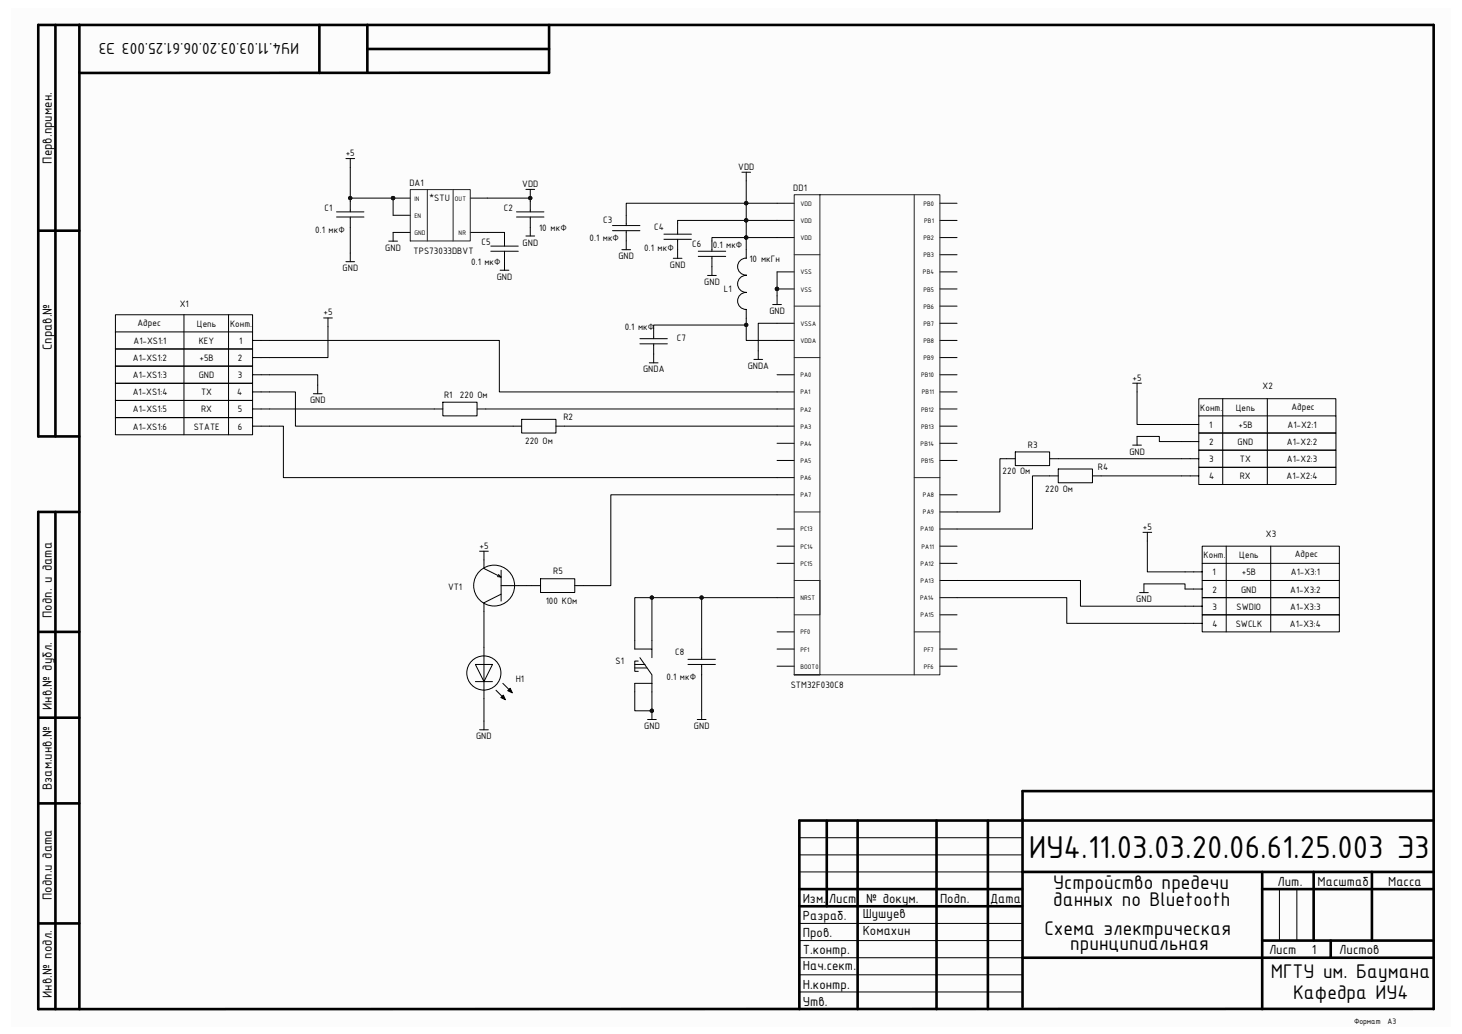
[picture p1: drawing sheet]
<svg xmlns="http://www.w3.org/2000/svg" width="297mm" height="210mm" viewBox="0 0 297 210" stroke-linecap="round" stroke-linejoin="round" font-family="sans-serif">
<path d="M2.2 1.6h292.5v206.8h-292.5z" fill="#fcfcfc"/>
<g fill="none" stroke="#000" stroke-width=".53">
<path d="M11.3 5.1v83.5M16.1 5.1v199.9M64.9 5.1v9.7M74.6 5.1v9.7M74.6 10h36.9M111.5 14.8h-95.4M111.5 5.1v9.7M7.8 46.9h8.3M16.1 88.6h-8.3v-83.5h283.5v199.9M11.3 104v101M16.1 104h-8.3v101l283.5-.1M7.8 128.3h8.3"/>
<path d="M7.8 145.8h8.3M7.8 163.2h8.3M168 166.7v17.4M174.2 166.7v38.3M190.3 166.7v38.3M200.7 166.7v38.3M207.7 177.1h83.6M256.4 177.1v27.9M266.9 177.1v13.9M278.7 177.1v13.9M291.2 160.7h-83.5v43.9M291.3 166.7h-128.9v38.3"/>
<path d="M7.8 187.6h8.3M162.4 184.1h45.3M162.4 180.6h45.3M207.7 194.5h83.6M256.4 180.6h34.9M256.4 191h34.9M270.3 191v3.5"/>
</g>
<g fill="none" stroke="#000" stroke-width=".2">
<path d="M70.3 32.2h1.7M71.2 32.2v8M106.8 38.5h1.8M107.7 38.5v1.7M150.7 35h1.8M151.6 35v6.3h9.7M68.4 44.1h5.5M68.4 43h5.5M70.3 53.2h1.7M71.2 43v-2.8h8.7v3.5h3.4M71.2 44.1v9.1M79 49h1.7"/>
<path d="M79.9 40.2h3.4M83.3 47.2h-3.4v1.8M95.5 47.2h7v2.8M95.5 40.2h12.2v2.8M99.7 51h5.6M99.7 50h5.6M101.6 54.9h1.8M102.5 51v3.9M104.9 44.1h5.6M104.9 43h5.6M106.8 47.9h1.8M107.7 44.1v3.8"/>
<path d="M124.4 46.9h5.6M124.4 45.8h5.6M126.3 50.7h1.8M127.2 46.9v3.8M134.9 48.6h5.6M134.9 47.6h5.6M136.8 52.5h1.7M137.7 47.6v-2.8h13.9v3.5h9.7M137.7 48.6v3.9M141.9 51h5.5M141.9 52.1h5.5M143.7 55.9h1.8"/>
<path d="M144.6 51v-2.7h7v4.1a1.73 1.73 0 0 0-1.8 1.8 1.73 1.73 0 0 0 1.8 1.7M144.6 52.1v3.8M151.6 59.4a1.73 1.73 0 0 0-1.8 1.7 1.73 1.73 0 0 0 1.8 1.7M151.6 55.9a1.73 1.73 0 0 0-1.8 1.8 1.73 1.73 0 0 0 1.8 1.7M157.9 58.7h3.4M161.3 44.8h-9.7v-3.5h-24.4v4.5M161.3 55.2h-3.4v6.7M190.9 48.3h3.5M190.9 44.8h3.5M190.9 41.3h3.5M190.9 58.7h3.5M190.9 55.2h3.5"/>
<path d="M190.9 51.7h3.5M23.4 67.4v-3.5h27.9v3.5M37.4 63.9v24.4M46.4 63.9v24.4M51.3 69.1v1.8h-27.9v-3.5h27.9v1.7h50.1v10.5h59.9M51.3 76.1v1.8h-27.9v-3.5h27.9v1.7h13.2v3.9M51.3 79.6v1.7h-27.9v-3.4h27.9v1.7h8.7v7h46M63.7 80h1.7M65.7 64.6h1.8M66.6 64.6v8h-15.3v-1.7h-27.9v3.5h27.9v-1.8M130 68.8h5.6M130 69.8h5.6"/>
<path d="M131.9 73.7h1.8M132.8 69.8v3.9M151.6 66h-18.8v2.8M151.6 62.9v6.2h9.7M153.2 73h1.7M157 61.9h1.7M157.9 76.1h3.4M161.3 65.7h-7.3v7.3M190.9 65.7h3.5M190.9 69.1h3.5M190.9 79.6h3.5M190.9 76.1h3.5"/>
<path d="M190.9 62.2h3.5M190.9 72.6h3.5M230.1 77.8h1.8M231 77.8v8.4h12.5v-1.7h27.9v3.5h-27.9v-1.8M51.3 83.1v1.7h-27.9v-3.5h27.9v1.8h38.7M51.3 86.6v1.7h-27.9v-3.5h27.9v1.8h6.3v10.4h103.7M90 81.7h6.9v2.8h-6.9zM96.9 83.1h64.4M106 85.2h6.9v2.8h-6.9zM112.9 86.6h48.4M157.9 90h3.4M157.9 93.5h3.4"/>
<path d="M190.9 90h3.5M190.9 86.6h3.5M190.9 83.1h3.5M190.9 93.5h3.5M206.3 91.8h6.9v2.8h-6.9zM206.3 93.2h-3.2v10.8h-12.2M213.2 93.2h30.3v-1.8h27.9v3.5h-27.9v-1.7M215 95.3h6.9v2.8h-6.9zM215 96.7h-5.3v10.7h-18.8M221.9 96.7h21.6v-1.8h27.9v3.5h-27.9v-1.7M230.1 90.4h1.8M243.5 84.5v-3.5h27.9v3.5"/>
<path d="M243.5 89.7v1.7h27.9v-3.4h-27.9v1.7h-8v-1.1h-4.5v1.8M248.4 81v17.4M257.5 81v17.4M97.4 112h1.8M98.3 112v3.5l3.5 1.7M101.3 116.7l.5 .5-.7-.1M101.8 118.9h8M101.8 115.8v6.3M109.8 117.6h7v2.7h-7zM157.9 114.4h3.4M157.9 110.9h3.4M157.9 107.4h3.4"/>
<path d="M161.3 100.5h-37.2v18.4h-7.3M190.9 117.9h28.6v5.2h24.7v-1.7h27.9v3.5h-27.9v-1.8M190.9 114.4h3.5M190.9 110.9h3.5M190.9 100.5h3.5M232.2 108.1h1.8M233.1 108.1v8.1h11.1v-1.8h27.9v3.5h-27.9v-1.7M244.2 114.4v-3.5h27.9v3.5M244.2 119.6v1.8h27.9v-3.5h-27.9v1.7h-3.5v-1h-8.3v1.8M249.1 110.9v17.4M258.2 110.9v17.4M96.6 135h3.4l-1.7 3.4z"/>
<path d="M96.6 138.4h3.4M101.8 120.7l-3.5 1.7v25.8M102.2 138.8l1.7 1.7M129 138.8h3.4v5.6h-3.4zM129 135.7h2.4M129 135h2M129.7 134.3h-.7v2.1h.7M130 133.6l2.4 3.5v1.7M132.4 131.8v-10.4h-3.4v10.4h3.4v1.8M132.4 121.4h28.9M139.8 135h5.5M139.8 133.9h5.5"/>
<path d="M142.5 121.4v12.5M142.5 135v11.1M157.9 131.8h3.4M157.9 135.3h3.4M157.9 128.3h3.4M190.9 121.4h25.8v5.2h27.5v-1.7h27.9v3.4h-27.9v-1.7M190.9 124.9h3.5M190.9 131.8h3.5M190.9 135.3h3.5M231.5 120.4h1.8M97.4 148.2h1.8M100.8 140.2l1.7 1.7"/>
<path d="M101.7 141.7l.5-.5 .5 .9zM103.1 140.3l.5-.5 .5 .9zM131.6 146.1h1.7M132.4 144.4v1.7M141.7 146.1h1.7M162.4 177.1h45.3M162.4 170.1h45.3M162.4 173.6h45.3M162.4 198h45.3M162.4 191h45.3M162.4 194.5h45.3M162.4 187.6h45.3"/>
<path d="M259.9 180.6v10.4M263.5 180.6v10.4M162.4 201.5h45.3"/>
<circle cx="100.4" cy="118.9" r="4.2"/>
<circle cx="98.3" cy="136.7" r="3.5"/>
</g>
<g fill="#0e0e0e" stroke="#0e0e0e" stroke-width=".2">
<circle cx="157.8" cy="58.7" r=".33"/>
<circle cx="79.8" cy="40.2" r=".33"/>
<circle cx="107.7" cy="40.2" r=".33"/>
<circle cx="132.4" cy="144.4" r=".33"/>
<circle cx="71.1" cy="40.2" r=".33"/>
<circle cx="151.6" cy="41.3" r=".33"/>
<circle cx="151.6" cy="44.7" r=".33"/>
<circle cx="151.6" cy="48.2" r=".33"/>
<circle cx="151.6" cy="66" r=".33"/>
<circle cx="132.4" cy="121.4" r=".33"/>
<circle cx="142.5" cy="121.4" r=".33"/>
</g>
<path d="M83.3 38.5h12.2v10.4h-12.2zM86.8 38.5v10.4M92.1 38.5v10.4M166.6 39.5v97.6h-5.3h29.6v-97.6h-29.6v97.6M185.7 39.5v97.6M161.3 51.7h5.3M161.3 72.6h5.3M161.3 62.2h5.3M185.7 97h5.2M161.3 117.9h5.3v7h-5.3M161.3 104h5.3M185.7 128.3h5.2" fill="none" stroke="#262626" stroke-width=".2"/>
<path d="M101.7 141.7l.5-.5 .5 .9zM103.1 140.3l.5-.5 .5 .9z" fill="#000"/>
<text font-size="6.9" x="209" y="174.3">ИУ4.11.03.03.20.06.61.25.003 Э3</text>
<g font-size="4.3">
<text x="214" y="180.5">Устройство предечи</text>
<text x="214" y="184">данных по Bluetooth</text>
<text x="212.2" y="189.9">Схема электрическая</text>
<text x="217.4" y="193">принципиальная</text>
<text x="258.1" y="198.6">МГТУ им. Баумана</text>
<text x="262.7" y="202.8">Кафедра ИУ4</text>
</g>
<text font-size="3.5" x="60.7" y="8.8" transform="rotate(-180 60.7 8.8)">ИУ4.11.03.03.20.06.61.25.003 Э3</text>
<g font-size="2.9">
<text x="10.5" y="33.3" transform="rotate(-90 10.5 33.3)">Перв.примен.</text>
<text x="10.5" y="71.2" transform="rotate(-90 10.5 71.2)">Справ.№</text>
<text x="10.5" y="125.5" transform="rotate(-90 10.5 125.5)">Подп. и дата</text>
<text x="10.5" y="144.2" transform="rotate(-90 10.5 144.2)">Инв.№ дубл.</text>
<text x="10.5" y="160.5" transform="rotate(-90 10.5 160.5)">Взам.инв.№</text>
<text x="259.5" y="179.9">Лит.</text>
<text x="267.7" y="179.9">Масштаб</text>
<text x="282" y="179.9">Масса</text>
<text x="10.5" y="182.8" transform="rotate(-90 10.5 182.8)">Подп.и дата</text>
<text x="163.1" y="183.3">Изм.</text>
<text x="168.4" y="183.3">Лист</text>
<text x="176" y="183.3">№ докум.</text>
<text x="191" y="183.3">Подп.</text>
<text x="201.1" y="183.3">Дата</text>
<text x="163.1" y="186.8">Разраб.</text>
<text x="163.1" y="190.3">Пров.</text>
<text x="175.3" y="186.5">Шушуев</text>
<text x="175.3" y="189.9">Комахин</text>
<text x="163.1" y="193.8">Т.контр.</text>
<text x="163.1" y="196.9">Нач.сект.</text>
<text x="257.8" y="193.8">Лист</text>
<text x="266.5" y="193.8">1</text>
<text x="272.1" y="193.8">Листов</text>
<text x="10.5" y="202.7" transform="rotate(-90 10.5 202.7)">Инв.№ подл.</text>
<text x="163.1" y="200.8">Н.контр.</text>
<text x="163.1" y="204.3">Утв.</text>
</g>
<g font-size="2">
<text x="70.2" y="31.7">+5</text>
<text x="150" y="34.5">VDD</text>
<text x="83.2" y="37.8">DA1</text>
<text x="87.2" y="40.8">*STU</text>
<text x="106.1" y="37.9">VDD</text>
<text x="161.2" y="38.9">DD1</text>
<text x="64.1" y="47.2">0.1 мкФ</text>
<text x="65.9" y="42.8">C1</text>
<text x="102.4" y="42.8">C2</text>
<text x="109.5" y="46.9">10 мкФ</text>
<text x="122.6" y="45.3">C3</text>
<text x="132.9" y="46.7">C4</text>
<text x="78.3" y="50.9">GND</text>
<text x="84" y="51.6">TPS73033DBVT</text>
<text x="95.7" y="53.8">0.1 мкФ</text>
<text x="97.8" y="49.8">C5</text>
<text x="106.2" y="49.9">GND</text>
<text x="119.8" y="49">0.1 мкФ</text>
<text x="125.6" y="52.7">GND</text>
<text x="130.9" y="51.1">0.1 мкФ</text>
<text x="140.6" y="50.2">C6</text>
<text x="144.8" y="50.4">0.1 мкФ</text>
<text x="152.3" y="53.3">10 мкГн</text>
<text x="69.6" y="55.1">GND</text>
<text x="100.9" y="56.9">GND</text>
<text x="136.1" y="54.4">GND</text>
<text x="143.1" y="57.9">GND</text>
<text x="147.1" y="59.2">L1</text>
<text x="36.5" y="62.4">X1</text>
<text x="65.7" y="64.1">+5</text>
<text x="156.3" y="63.8">GND</text>
<text x="27.1" y="69.8">A1-XS1:1</text>
<text x="27.9" y="66.2">Адрес</text>
<text x="40" y="66.4">Цепь</text>
<text x="40.4" y="69.8">KEY</text>
<text x="46.7" y="66.4">Конт.</text>
<text x="48.6" y="69.8">1</text>
<text x="126.9" y="67.1">0.1 мкФ</text>
<text x="137.5" y="69.3">C7</text>
<text x="27" y="76.8">A1-XS1:3</text>
<text x="27" y="73.4">A1-XS1:2</text>
<text x="40.4" y="76.8">GND</text>
<text x="40.5" y="73.4">+5В</text>
<text x="48.3" y="73.4">2</text>
<text x="48.3" y="76.8">3</text>
<text x="130.6" y="75.6">GNDA</text>
<text x="151.9" y="75">GNDA</text>
<text x="230.1" y="77.3">+5</text>
<text x="27" y="80.3">A1-XS1:4</text>
<text x="27" y="83.8">A1-XS1:5</text>
<text x="40.9" y="80.3">TX</text>
<text x="40.9" y="83.8">RX</text>
<text x="48.2" y="80.3">4</text>
<text x="48.3" y="83.8">5</text>
<text x="63" y="81.9">GND</text>
<text x="90.2" y="80.8">R1</text>
<text x="93.4" y="80.9">220 Ом</text>
<text x="243.8" y="83.4">Конт.</text>
<text x="251" y="83.4">Цепь</text>
<text x="256.5" y="79.1">X2</text>
<text x="262.3" y="83.3">Адрес</text>
<text x="27" y="87.3">A1-XS1:6</text>
<text x="39.4" y="87.3">STATE</text>
<text x="48.3" y="87.3">6</text>
<text x="114.5" y="85.3">R2</text>
<text x="245.6" y="86.9">1</text>
<text x="251.6" y="86.9">+5В</text>
<text x="261.6" y="86.9">A1-X2:1</text>
<text x="106.7" y="90.3">220 Ом</text>
<text x="208.8" y="90.9">R3</text>
<text x="223.1" y="95.5">R4</text>
<text x="229.4" y="92.4">GND</text>
<text x="245.6" y="90.4">2</text>
<text x="245.6" y="93.9">3</text>
<text x="251.4" y="90.4">GND</text>
<text x="251.9" y="93.9">TX</text>
<text x="261.4" y="93.9">A1-X2:3</text>
<text x="261.4" y="90.4">A1-X2:2</text>
<text x="203.7" y="96.4">220 Ом</text>
<text x="212.3" y="99.9">220 Ом</text>
<text x="245.6" y="97.4">4</text>
<text x="251.9" y="97.4">RX</text>
<text x="261.4" y="97.4">A1-X2:4</text>
<text x="232.2" y="107.6">+5</text>
<text x="97.4" y="111.4">+5</text>
<text x="244.5" y="113.4">Конт.</text>
<text x="251.8" y="113.4">Цепь</text>
<text x="257.2" y="109">X3</text>
<text x="263" y="113.2">Адрес</text>
<text x="91" y="119.8">VT1</text>
<text x="112.4" y="116.7">R5</text>
<text x="246.3" y="116.9">1</text>
<text x="252.3" y="116.9">+5В</text>
<text x="262.3" y="116.9">A1-X3:1</text>
<text x="110.9" y="122.6">100 КОм</text>
<text x="230.8" y="122.3">GND</text>
<text x="246.3" y="120.4">2</text>
<text x="246.3" y="123.8">3</text>
<text x="251.2" y="123.8">SWDIO</text>
<text x="252.1" y="120.4">GND</text>
<text x="262.1" y="120.4">A1-X3:2</text>
<text x="262.1" y="123.8">A1-X3:3</text>
<text x="246.3" y="127.3">4</text>
<text x="251" y="127.3">SWCLK</text>
<text x="262" y="127.3">A1-X3:4</text>
<text x="125.1" y="134.8">S1</text>
<text x="137.2" y="133.1">C8</text>
<text x="104.8" y="138.5">H1</text>
<text x="135.4" y="138.1">0.1 мкФ</text>
<text x="160.7" y="139.7">STM32F030C8</text>
<text x="130.9" y="148.1">GND</text>
<text x="141" y="148.1">GND</text>
<text x="96.7" y="150.2">GND</text>
</g>
<g font-size="1.7">
<text x="275.1" y="208">Формат</text>
<text x="281.8" y="208">A3</text>
</g>
<g font-size="1.4">
<text x="84.2" y="40.8">IN</text>
<text x="92.4" y="40.8">OUT</text>
<text x="162.6" y="41.8">VDD</text>
<text x="187.6" y="41.8">PB0</text>
<text x="84.2" y="44.2">EN</text>
<text x="84.2" y="47.7">GND</text>
<text x="93.2" y="47.7">NR</text>
<text x="162.6" y="45.3">VDD</text>
<text x="187.7" y="45.3">PB1</text>
<text x="162.6" y="48.8">VDD</text>
<text x="187.6" y="48.8">PB2</text>
<text x="187.6" y="52.2">PB3</text>
<text x="162.6" y="59.2">VSS</text>
<text x="162.6" y="55.7">VSS</text>
<text x="187.5" y="55.7">PB4</text>
<text x="187.6" y="59.2">PB5</text>
<text x="187.6" y="62.7">PB6</text>
<text x="162.6" y="66.2">VSSA</text>
<text x="162.6" y="69.6">VDDA</text>
<text x="187.6" y="66.2">PB7</text>
<text x="187.6" y="69.6">PB8</text>
<text x="162.6" y="76.6">PA0</text>
<text x="187.1" y="76.6">PB10</text>
<text x="187.6" y="73.2">PB9</text>
<text x="162.6" y="83.6">PA2</text>
<text x="162.6" y="80.1">PA1</text>
<text x="187.1" y="83.6">PB12</text>
<text x="187.3" y="80.1">PB11</text>
<text x="162.6" y="87.1">PA3</text>
<text x="187.1" y="87.1">PB13</text>
<text x="162.6" y="90.6">PA4</text>
<text x="162.6" y="94">PA5</text>
<text x="187" y="90.6">PB14</text>
<text x="187.1" y="94">PB15</text>
<text x="162.6" y="101">PA7</text>
<text x="162.6" y="97.5">PA6</text>
<text x="187.5" y="101">PA8</text>
<text x="162.6" y="107.9">PC13</text>
<text x="187" y="107.9">PA10</text>
<text x="187.5" y="104.5">PA9</text>
<text x="162.6" y="111.5">PC14</text>
<text x="187.2" y="111.5">PA11</text>
<text x="162.6" y="114.9">PC15</text>
<text x="187" y="114.9">PA12</text>
<text x="187" y="118.4">PA13</text>
<text x="162.6" y="121.9">NRST</text>
<text x="186.9" y="121.9">PA14</text>
<text x="187" y="125.4">PA15</text>
<text x="162.6" y="128.9">PF0</text>
<text x="162.6" y="132.3">PF1</text>
<text x="162.6" y="135.8">BOOT0</text>
<text x="187.7" y="132.3">PF7</text>
<text x="187.7" y="135.8">PF6</text>
</g>
</svg>
